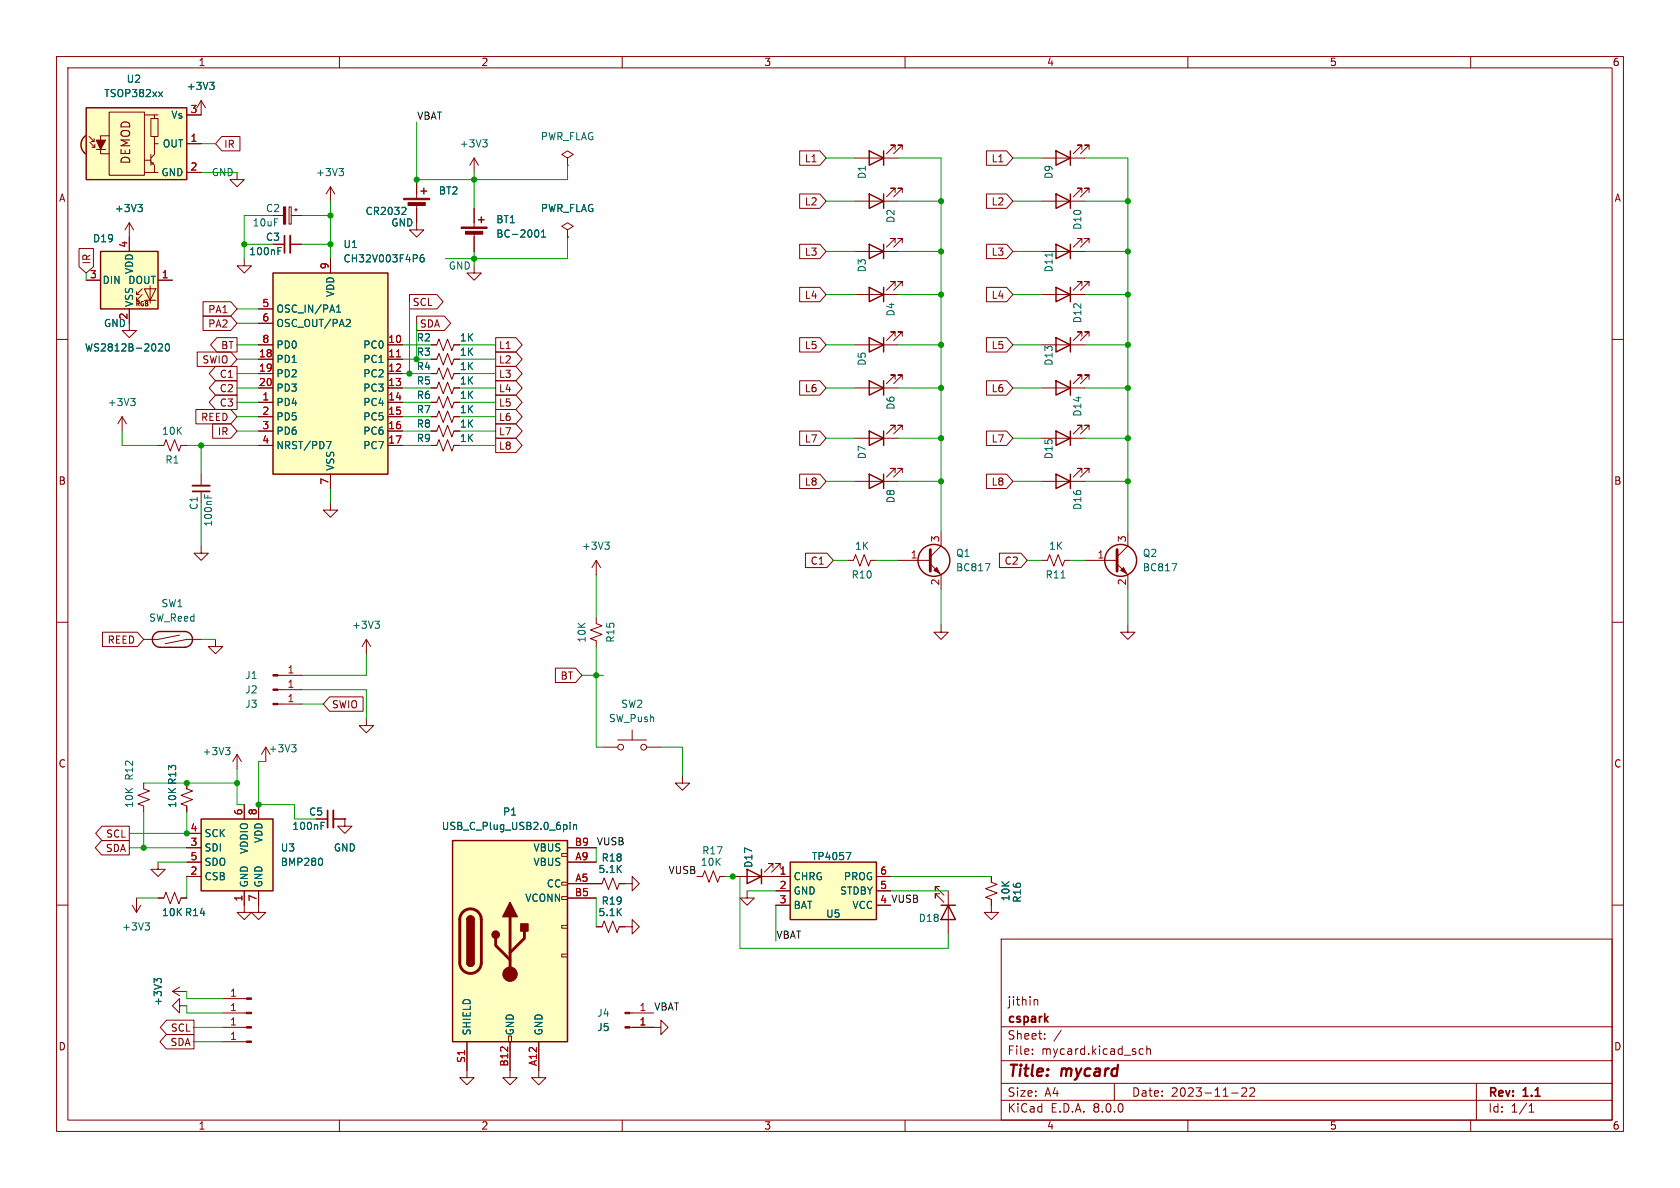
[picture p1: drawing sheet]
<svg xmlns="http://www.w3.org/2000/svg" width="297mm" height="210mm" viewBox="0 0 297 210" stroke-linecap="round" stroke-linejoin="round" font-family="sans-serif">
<g fill="none" stroke="#840000" stroke-width=".18">
<path d="M10 10h277v190h-277zM12 12h273v186h-273zM60 10v2M110 10v2M160 10v2M210 10v2M260 10v2M10 60h2M285 60h2M10 110h2M285 110h2M10 160h2"/>
<path d="M166.1 156.7h-.7v.8v-.8l1.5 1.5M166.1 158h-.7v.8v-.8l1.5 1.5M167.6 157.5v7.6M285 160h2M177 166h108v32h-108zM182.9 176.8h.5l.1 .9M60 198v2M110 198v2M160 198v2M177 194.5h108M177 191.5h108M177 187.5h108"/>
<path d="M177 181.5h108M182.5 186.3v.1M182.5 185.5v.1M184.7 183.6v.1M184.7 182.8v.1M187.6 182.1l-1.3 2M197 191.5v3M201.4 186.1l.3 .3 .4-.1M202.1 185.5l-.4-.1-.3 .3M202.7 185.5l.3-.1 .3 .1 .1 .9M202.7 184.9v1.5M210 198v2"/>
<path d="M217.7 193.2h1.2M219.5 192.4l.6-.1 .2 .1 .1 .3-.9 1.1h.9M221 192.4l.5-.1 .2 .1 .1 .3-.9 1.1h.9M260 198v2M261 191.5v6.5M270.3 196.6h.9M270.3 195.5l.4-.4v1.5"/>
</g>
<path d="M166.4 160h2.5M167.6 160l1.3 2.6h-2.5z" fill="none" stroke="#840000" stroke-width=".25"/>
<path d="M35.6 144.8h12.7v12.7h-12.7z" fill="#ffffc2"/>
<path d="M74.4 33.8h1M74.9 33.3v1M35.6 144.8h12.7v12.7h-12.7z" fill="none" stroke="#840000" stroke-width=".25"/>
<g fill="none" stroke="#840000" stroke-width=".18">
<path d="M35.6 17.8l-.8 1.3M35.6 17.8v2.5M35.6 17.8l.7 1.3M41.9 30.5v1.3h1.3l-1.3 1.2-1.3-1.2h1.3M73.7 36.1v4.5h1.2l-1.2 1.3-1.3-1.3h1.3M73.7 31.8v3.3M35.6 83.8v2.1M35.6 86.9v2M105.4 99.1v2.5M105.4 99.1l-.8 1.2M105.4 99.1l.8 1.2M149.9 99.1h1l.4-1.1 .7 2.1 .8-2.1 .7 2.1 .4-1h1"/>
<path d="M105.4 109.2v1l1 .4-2 .8 2 .7-2 .8 1 .4v1M41.9 133.4l-.8 1.2M41.9 133.4v2.5M41.9 133.4l.8 1.2M33 154.9h2.6M33 149.9h2.6M33 147.3h2.6M33 152.4h2.6M43.2 142.2v2.6M43.2 157.5v2.5M45.7 142.2v2.6M45.7 157.5v2.5"/>
<path d="M175.3 154.9v1.1l1 .3-2.1 .8 2.1 .8-2.1 .7 1.1 .4v2.3h1.2l-1.2 1.3-1.3-1.3h1.3"/>
</g>
<path d="M37.1 14.5h.8l-.5 .5M37.6 15l.3 .3v.3l-.3 .2M71.5 36.6l.3 .3-.1 .3-.7 .7h.8M36.1 87.4v.6M36.7 87.6v.4M106.9 95.8h.8l-.4 .5M107.5 96.3l.2 .3v.3l-.2 .2M39.9 132.2h.8l-.5 .4M40.4 132.6l.3 .3v.3l-.3 .2M56.8 151.8l.2 .4-.2 .7" fill="none" stroke="#006464" stroke-width=".18"/>
<g fill="#840000" stroke="#840000" stroke-width=".18">
<path d="M71.4 35.1h4.5v.2h-4.5z"/>
<path d="M72.1 35.8h3.1v.5h-3.1z"/>
</g>
<path d="M34 85.9h3.1" fill="none" stroke="#840000" stroke-width=".33"/>
<path d="M34 86.9h3.1" fill="none" stroke="#840000" stroke-width=".3"/>
<path d="M139.7 152.4h15.2v10.2h-15.2z" fill="#ffffc2"/>
<path d="M139.7 152.4h15.2v10.2h-15.2z" fill="none" stroke="#840000" stroke-width=".25"/>
<path d="M55.9 144.8h2M58.9 144.8h2.1M137.2 154.9h2.5M137.2 157.5h2.5M154.9 154.9h2.6M154.9 157.5h2.6M137.2 160h2.5" fill="none" stroke="#840000" stroke-width=".18"/>
<path d="M56.8 146h.4M56.8 145.4h.6M149.6 150.7h.8l-.5 1.3" fill="none" stroke="#006464" stroke-width=".18"/>
<path d="M58.9 143.3v3" fill="none" stroke="#840000" stroke-width=".33"/>
<path d="M57.9 143.3v3" fill="none" stroke="#840000" stroke-width=".3"/>
<path d="M48.3 48.3h20.3v35.5h-20.3z" fill="#ffffc2"/>
<path d="M48.3 48.3h20.3v35.5h-20.3z" fill="none" stroke="#840000" stroke-width=".25"/>
<g fill="none" stroke="#840000" stroke-width=".18">
<path d="M45.7 54.6h2.6M45.7 57.2h2.6M58.4 45.7v2.6M45.7 71.1h2.6M45.7 61h2.6M45.7 63.5h2.6M45.7 66h2.6M45.7 68.6h2.6M45.7 73.7h2.6M45.7 76.2h2.6M45.7 78.7h2.6M68.6 71.1h2.5"/>
<path d="M68.6 61h2.5M68.6 63.5h2.5M68.6 66h2.5M68.6 68.6h2.5M68.6 73.7h2.5M68.6 76.2h2.5M68.6 78.7h2.5M58.4 83.8v2.6M132.1 157.5v1.3h1.2l-1.2 1.2-1.3-1.2h1.3"/>
</g>
<path d="M70.1 63.1h.7" fill="none" stroke="#a90000" stroke-width=".18"/>
<path d="M59.5 55.2h.7M59.5 54.3l.4-.4v1.3M61.4 56.5h.4l.1 .3-.8 .9h.8M74.9 45l-.4 .1a.86 .86 0 0 0 0 1.2l.4-.1 .1-.4-.2-.3-.4 .1-.1 .2M57.7 78h.8l-.5 1.3" fill="none" stroke="#006464" stroke-width=".18"/>
<path d="M14.9 24.2l.2-.2 1.2 1.6-1.2 1.6a1.97 1.97 0 0 1-.2-3z" fill="#ffffc2" stroke="#ffffc2" stroke-width=".18"/>
<path d="M15.2 19.1h17.8v12.7h-17.8z" fill="#ffffc2"/>
<g fill="none" stroke="#840000" stroke-width=".25">
<path d="M15.2 19.1h17.8v12.7h-17.8zM15.1 24a1.97 1.97 0 0 0 0 3.2M84.6 38.9h1M85.1 38.4v1M153.7 50.8l2.5 1.3-2.5 1.2zM153.7 43.2l2.5 1.3-2.5 1.2zM153.7 59.7l2.5 1.3-2.5 1.2zM156.2 43.2v2.5M156.2 50.8v2.5M156.2 59.7v2.5M153.7 67.3l2.5 1.3-2.5 1.3zM156.2 67.3v2.6"/>
<circle cx="198.1" cy="99.1" r="2.82"/>
</g>
<g fill="none" stroke="#840000" stroke-width=".18">
<path d="M19.3 19.8h6.2v11.2h-6.2zM15.7 24.1l.9 .9M15.9 25.1l.9 .9M16.1 25h.5M16.3 26h.5M16.6 24.5v.5M16.8 25.5v.5M17 26.4h1.7M19.3 24h-1.5v3.2h1.5M22.9 39.4l-.8 1.2M22.9 39.4v2.5M22.9 39.4l.7 1.2"/>
<path d="M25.5 30.5h1.8M25.5 20.3h1.8M25.5 28.3h1.2M26.7 21h1.2v3.1h-1.2zM26.7 28.6l.6 .6v1.3h.6M26.7 27.3v1.9M27.1 28.7v.3h-.3M27.3 24.1v1.3M27.9 20.3h-.6v.7M27.9 25.4h-.6v1.9l-.6 .6M33 30.5h2.6M33 20.3h2.6"/>
<path d="M33 25.4h2.6M48.3 38.1h1.8M51.1 36.6h.4v3h-.4zM51.5 38.1h1.8M52.1 37.1h.5M52.3 36.8v.5M83.8 36.8v3.3M22.9 57.2v1.2h1.2l-1.2 1.3-1.3-1.3h1.3M43.2 45.7v1.3h1.2l-1.2 1.3-1.3-1.3h1.3M48.3 43.2h2M51.3 43.2h2M83.8 47v1.3h1.3l-1.3 1.2-1.3-1.2h1.3"/>
<path d="M83.8 41.1v3.4M100.3 40.6l1-.6-1-.6-1 .6 1 .6v1.3M100.3 41.9h.1M151.1 52.1h7.6M151.1 44.5h7.6M158.2 50.5v-.7h-.7h.7l-1.5 1.5M158.2 42.9v-.7h-.7h.7l-1.5 1.5M158.2 59.4v-.7h-.7h.7l-1.5 1.5M159.5 50.5v-.7h-.8h.8l-1.5 1.5M159.5 42.9v-.7h-.8h.8l-1.5 1.5M159.5 59.4v-.7h-.8h.8l-1.5 1.5M21.6 73.7l-.8 1.2"/>
<path d="M21.6 73.7v2.5M21.6 73.7l.8 1.2M27.9 78.7h1.1l.3-1 .8 2.1 .8-2.1 .7 2.1 .4-1.1h1M76.2 78.7h1l.4-1 .8 2.1 .7-2.1 .8 2.1 .4-1.1h1M76.2 76.2h1l.4-1 .8 2 .7-2 .8 2 .4-1h1M76.2 71.1h1l.4-1 .8 2 .7-2 .8 2 .4-1h1M76.2 73.7h1l.4-1.1 .8 2.1 .7-2.1 .8 2.1 .4-1h1M151.1 61h7.6M151.1 68.6h7.6M158.2 67.1v-.8h-.7h.7l-1.5 1.5M159.5 67.1v-.8h-.8h.8l-1.5 1.5M191.8 99.1h5.7"/>
<path d="M197.5 99.7l1.9 1.9v2.5M199.4 94v2.5l-1.9 1.9M49.1 119.4h4.2M25.4 138.4v1l1 .4-2 .8 2 .8-2 .7 1 .4v1M33 138.4v1l1 .4-2 .8 2 .8-2 .7 1 .4v1M46.2 133.4l.8-1.3v2.5M49.1 121.9h4.2M49.1 124.5h4.2M27.9 158.8h1.1l.3-1.1 .8 2.1 .8-2.1 .7 2.1 .4-1h1"/>
</g>
<g fill="#840000" stroke="#840000" stroke-width=".18">
<path d="M17 24.8h1.7l-.9 1.6z"/>
<path d="M198.1 100.8l.5-.5 .5 1z"/>
<path d="M81.5 40.1h4.6v.3h-4.6z"/>
<path d="M82.3 40.9h3v.5h-3z"/>
<path d="M48.3 121.8h.8v.2h-.8z"/>
<path d="M48.3 124.3h.8v.3h-.8z"/>
<path d="M50.1 36.6h.4v3h-.4z"/>
<path d="M48.3 119.3h.8v.2h-.8z"/>
</g>
<g fill="none" stroke="#006464" stroke-width=".18">
<path d="M28 16.2l.7 .9M28.7 16.2l-.7 .9M24.4 36.1h.8l-.5 .5M24.9 36.6l.3 .3v.3l-.3 .2M49.1 44.4h.5M49.1 43.8h.6M94.8 40.6a.68 .68 0 0 1 .5 .7 .68 .68 0 0 1-.5 .6M95.7 41.9h.7M95.7 41l.4-.4v1.3M23.1 70.4h.8l-.4 .5M23.6 70.9l.3 .3v.3l-.3 .2M207.2 99.6h.8l-.5 1.3"/>
<path d="M51.5 131.6h.8l-.4 .5M52.1 132.1l.2 .3v.3l-.2 .2"/>
</g>
<path d="M197.5 97.2v3.8" fill="none" stroke="#840000" stroke-width=".51"/>
<path d="M51.3 41.7v3" fill="none" stroke="#840000" stroke-width=".33"/>
<path d="M50.3 41.7v3" fill="none" stroke="#840000" stroke-width=".3"/>
<path d="M17.8 44.5h10.1v10.1h-10.1z" fill="#ffffc2"/>
<g fill="none" stroke="#840000" stroke-width=".18">
<path d="M58.4 33l-.7 1.3M58.4 33v2.6M58.4 33l.8 1.3M100.3 27.9l1-.6-1-.6-1 .6 1 .6v1.3M100.3 29.2h.1M151.1 27.9h7.6M151.1 35.6h7.6M158.2 26.4v-.7h-.7h.7l-1.5 1.5M158.2 34v-.7h-.7h.7l-1.5 1.5M159.5 26.4v-.7h-.8h.8l-1.5 1.5M159.5 34v-.7h-.8h.8l-1.5 1.5M184.1 27.9h7.7"/>
<path d="M184.1 35.6h7.7M191.3 34v-.7h-.8h.8l-1.6 1.5M191.3 26.4v-.7h-.8h.8l-1.6 1.5M192.5 34v-.7h-.7h.7l-1.5 1.5M192.5 26.4v-.7h-.7h.7l-1.5 1.5M15.2 49.5h2.6M22.9 41.9v2.6M22.9 54.6v2.6M24.1 53.1h.5M24.1 52.1h.5M25.1 52.1l-1 1v-.5M25.1 51.1l-1 1v-.5"/>
<path d="M25.5 51.1h2.1l-1.1 2zM25.5 53.1h2.1M26.5 50.5v3.1M27.9 49.5h2.6M184.1 52.1h7.7M184.1 44.5h7.7M191.3 42.9v-.7h-.8h.8l-1.6 1.5M191.3 59.4v-.7h-.8h.8l-1.6 1.5M191.3 50.5v-.7h-.8h.8l-1.6 1.5M192.5 42.9v-.7h-.7h.7l-1.5 1.5M192.5 59.4v-.7h-.7h.7l-1.5 1.5M192.5 50.5v-.7h-.7h.7l-1.5 1.5"/>
<path d="M76.2 61h1l.4-1.1 .8 2.1 .7-2.1 .8 2.1 .4-1h1M76.2 68.6h1l.4-1 .8 2 .7-2 .8 2 .4-1h1M76.2 66h1l.4-1 .8 2.1 .7-2.1 .8 2.1 .4-1.1h1M76.2 63.5h1l.4-1 .8 2 .7-2 .8 2 .4-1h1M151.1 77.5h7.6M158.2 75.9v-.7h-.7h.7l-1.5 1.5M159.5 75.9v-.7h-.8h.8l-1.5 1.5M184.1 61h7.7M35.6 96.5v1.3h1.2l-1.2 1.3-1.3-1.3h1.3M58.4 88.9v1.3h1.3l-1.3 1.2-1.3-1.2h1.3M151.1 85.1h7.6M158.2 83.6v-.8h-.7h.7l-1.5 1.5"/>
<path d="M159.5 83.6v-.8h-.8h.8l-1.5 1.5M184.1 99.1h1.1l.3-1.1 .8 2.1 .8-2.1 .7 2.1 .4-1h1M184.1 85.1h7.7M191.3 83.6v-.8h-.8h.8l-1.6 1.5M192.5 83.6v-.8h-.7h.7l-1.5 1.5M31.7 112.3l-3.8 .7h-2.5M35.6 113h-2.6l-3.8 .8M38.1 113v1.3h1.3l-1.3 1.3-1.3-1.3h1.3M64.8 113l-.8 1.3M64.8 113v2.6M64.8 113l.7 1.3M199.4 110.5v1.3h1.3l-1.3 1.2-1.3-1.2h1.3"/>
<path d="M106.7 132.1h2.5M109.2 130.8h5.1M111.8 129v1.8M114.3 132.1h2.5M120.6 137.2v1.2h1.3l-1.3 1.3-1.2-1.3h1.2M27.9 152.4v1.3h1.3l-1.3 1.2-1.2-1.2h1.2M61 144.8v1.3h1.2l-1.2 1.2-1.3-1.2h1.3M61 144.8h.1M105.4 156.2h1l.4-1 .8 2 .7-2 .8 2 .4-1h2.3v-1.3l1.2 1.3-1.2 1.3v-1.3M123.2 154.9h1l.4-1 .7 2.1 .8-2.1 .8 2.1 .4-1.1h1M129.5 154.9h7.7M136.7 153.4v-.7h-.8h.8l-1.6 1.5"/>
<path d="M137.9 153.4v-.7h-.7h.7l-1.5 1.5M30.5 175.3l1.2 .7M30.5 175.3h2.5M31.7 177.8v-1.3l-1.2 1.3 1.2 1.3v-1.3h1.3M31.7 174.5l-1.2 .8M39.4 179.1h4.2M39.4 176.5h4.2M105.4 163.8h1l.4-1 .8 2 .7-2 .8 2 .4-1h2.3v-1.2l1.2 1.2-1.2 1.3v-1.3M111.4 179.1h4.2M39.4 181.6h4.2M39.4 184.2h4.2M82.5 189.2v1.3h1.3l-1.3 1.3-1.2-1.3h1.2"/>
<path d="M90.2 189.2v1.3h1.2l-1.2 1.3-1.3-1.3h1.3M95.2 189.2v1.3h1.3l-1.3 1.3-1.2-1.3h1.2M111.4 181.6h5.4v-1.3l1.3 1.3-1.3 1.3v-1.3"/>
<circle cx="109.7" cy="132.1" r=".51"/>
<circle cx="113.8" cy="132.1" r=".51"/>
</g>
<g fill="none" stroke="#840000" stroke-width=".25">
<path d="M153.7 26.7l2.5 1.2-2.5 1.3zM153.7 34.3l2.5 1.3-2.5 1.2zM156.2 26.7v2.5M156.2 34.3v2.5M186.7 34.3l2.5 1.3-2.5 1.2zM186.7 26.7l2.5 1.2-2.5 1.3zM189.2 26.7v2.5M189.2 34.3v2.5M17.8 44.5h10.1v10.1h-10.1zM186.7 43.2l2.5 1.3-2.5 1.2zM186.7 59.7l2.5 1.3-2.5 1.2zM186.7 50.8l2.5 1.3-2.5 1.2z"/>
<path d="M189.2 43.2v2.5M189.2 50.8v2.5M189.2 59.7v2.5M153.7 76.2l2.5 1.3-2.5 1.2zM156.2 76.2v2.5M153.7 83.8l2.5 1.3-2.5 1.3zM156.2 83.8v2.6M186.7 83.8l2.5 1.3-2.5 1.3zM189.2 83.8v2.6M32.6 114.4a1.4 1.4 0 0 0 1.4-1.4 1.4 1.4 0 0 0-1.4-1.4h-4.3a1.4 1.4 0 0 0-1.4 1.4 1.4 1.4 0 0 0 1.4 1.4h4.5M132.1 153.7l2.5 1.2-2.5 1.3zM134.6 153.7v2.5"/>
</g>
<path d="M59.9 29.8h.8l-.4 .5M60.5 30.3l.2 .2v.3l-.2 .3M186 44.7v.7M28 60.9l.5-.1 .2 .3-.7 .9h.7M29.4 60.8h.1a.68 .68 0 0 1 .5 .6 .68 .68 0 0 1-.5 .6 .84 .84 0 0 1-.1-1.2zM66.3 109.8h.8l-.5 .5M66.8 110.3l.3 .2v.3l-.3 .3M187.6 102.2h.7M27.7 173.4l-.5-.4v.7M27.7 173.2l.3-.2h.3l.2 .2" fill="none" stroke="#006464" stroke-width=".18"/>
<g fill="#840000" stroke="#840000" stroke-width=".18">
<path d="M110.5 178.9h.9v.3h-.9z"/>
<path d="M43.6 176.4h.8v.3h-.8z"/>
<path d="M43.6 181.5h.8v.2h-.8z"/>
<path d="M43.6 178.9h.8v.3h-.8z"/>
<path d="M43.6 184h.8v.3h-.8z"/>
<path d="M110.5 181.5h.9v.2h-.9z"/>
</g>
<path d="M80 148.6h20.3v35.6h-20.3z" fill="#ffffc2"/>
<g fill="none" stroke="#840000" stroke-width=".18">
<path d="M33 25.4h2.6M33 30.5h2.6M33 20.3h2.6M39.2 24.1h3.2v2.6h-3.2l-1.1-1.3zM73.7 31.8v2.5M73.7 36.8v2.6M83.8 27.9l-.7 1.3M83.8 27.9v2.6M83.8 36.8v2.6M83.8 27.9l.8 1.3M141.4 26.7h3.5l1.1 1.2-1.1 1.3h-3.5zM141.4 34.3h3.5l1.1 1.3-1.1 1.2h-3.5z"/>
<path d="M174.4 34.3h3.6l1.1 1.3-1.1 1.2h-3.6zM174.4 26.7h3.6l1.1 1.2-1.1 1.3h-3.6zM14 43.9h2.5v3.2l-1.3 1.2-1.2-1.2zM15.2 49.5h2.6M22.9 41.9v2.6M22.9 54.6v2.6M27.9 49.5h2.6M35.9 55.9h4.9l1.1 1.3-1.1 1.2h-4.9zM35.9 53.3h4.9l1.1 1.3-1.1 1.3h-4.9zM38.3 59.7h3.6v2.5h-3.6l-1.1-1.2zM45.7 54.6h2.6M45.7 57.2h2.6"/>
<path d="M48.3 43.2h2M51.3 43.2h2M58.4 45.7v2.6M72.4 52.1h4.8l1.1 1.2-1.1 1.3h-4.8zM73.7 55.9h4.9l1.1 1.3-1.1 1.2h-4.9zM83.8 41.9v2.6M87.6 59.7h3.6l1.1 1.3-1.1 1.2h-3.6zM100.3 41.9h.1M141.4 43.2h3.5l1.1 1.3-1.1 1.2h-3.5zM141.4 59.7h3.5l1.1 1.3-1.1 1.2h-3.5zM141.4 50.8h3.5l1.1 1.3-1.1 1.2h-3.5zM174.4 50.8h3.6l1.1 1.3-1.1 1.2h-3.6z"/>
<path d="M174.4 43.2h3.6l1.1 1.3-1.1 1.2h-3.6zM174.4 59.7h3.6l1.1 1.3-1.1 1.2h-3.6zM34.6 72.4h6.2l1.1 1.3-1.1 1.2h-6.2zM34.9 62.2h5.9l1.1 1.3-1.1 1.3h-5.9zM37.6 74.9h3.2l1.1 1.3-1.1 1.3h-3.2zM38.1 69.8h3.8v2.6h-3.8l-1.1-1.3zM38.1 64.8h3.8v2.5h-3.8l-1.1-1.3zM38.1 67.3h3.8v2.6h-3.8l-1.1-1.3zM45.7 68.6h2.6M45.7 73.7h2.6M45.7 71.1h2.6M45.7 76.2h2.6"/>
<path d="M45.7 78.7h2.6M45.7 63.5h2.6M45.7 66h2.6M45.7 61h2.6M68.6 68.6h2.5M68.6 73.7h2.5M68.6 71.1h2.5M68.6 76.2h2.5M68.6 78.7h2.5M68.6 63.5h2.5M68.6 66h2.5M68.6 61h2.5"/>
<path d="M76.2 68.6h1M76.2 73.7h1M76.2 71.1h1M76.2 76.2h1M76.2 78.7h1M76.2 63.5h1M76.2 66h1M76.2 61h1M80.3 68.6h1M80.3 73.7h1M80.3 71.1h1M80.3 76.2h1"/>
<path d="M80.3 78.7h1M80.3 63.5h1M80.3 66h1M80.3 61h1M87.6 72.4h3.6l1.1 1.3-1.1 1.2h-3.6zM87.6 74.9h3.6l1.1 1.3-1.1 1.3h-3.6zM87.6 69.8h3.6l1.1 1.3-1.1 1.3h-3.6zM87.6 77.5h3.6l1.1 1.2-1.1 1.3h-3.6zM87.6 64.8h3.6l1.1 1.2-1.1 1.3h-3.6zM87.6 67.3h3.6l1.1 1.3-1.1 1.3h-3.6zM87.6 62.2h3.6l1.1 1.3-1.1 1.3h-3.6zM141.4 67.3h3.5l1.1 1.3-1.1 1.3h-3.5z"/>
<path d="M141.4 76.2h3.5l1.1 1.3-1.1 1.2h-3.5zM174.4 76.2h3.6l1.1 1.3-1.1 1.2h-3.6zM174.4 67.3h3.6l1.1 1.3-1.1 1.3h-3.6zM184.1 77.5h7.7M184.1 68.6h7.7M191.3 75.9v-.7h-.8h.8l-1.6 1.5M191.3 67.1v-.8h-.8h.8l-1.6 1.5M192.5 75.9v-.7h-.7h.7l-1.5 1.5M192.5 67.1v-.8h-.7h.7l-1.5 1.5M58.4 83.8v2.6M141.4 83.8h3.5l1.1 1.3-1.1 1.3h-3.5zM142.4 97.8h3.8l1.1 1.3-1.1 1.2h-3.8z"/>
<path d="M158.7 99.1h5.8M164.5 99.7l1.9 1.9v2.5M166.4 94v2.5l-1.9 1.9M174.4 83.8h3.6l1.1 1.3-1.1 1.3h-3.6zM176.7 97.8h3.8l1.1 1.3-1.1 1.2h-3.8zM18.1 111.8h6.2l1.1 1.2-1.1 1.3h-6.2zM98.2 118.1h3.6l1.1 1.3-1.1 1.3h-3.6zM166.4 110.5v1.3h1.2l-1.2 1.2-1.3-1.2h1.3M33 138.4v1M58.3 123.2h5.9v2.5h-5.9l-1.2-1.2zM64.8 127v1.3h1.2l-1.2 1.2-1.3-1.2h1.3M18 148.6h4.9v2.5h-4.9l-1.2-1.2z"/>
<path d="M18 146h4.9v2.6h-4.9l-1.1-1.3zM24.1 158.8v2.5M27.9 158.8h1.1M32 158.8h1M33 152.4h2.6M33 149.9h2.6M33 154.9h2.6M33 147.3h2.6M33 142.5v1M43.2 157.5v3.8h1.2l-1.2 1.3-1.3-1.3h1.3M43.2 142.2v2.6M45.7 157.5v3.8h1.3l-1.3 1.3-1.3-1.3h1.3"/>
<path d="M45.7 142.2v2.6M55.9 144.8h2M58.9 144.8h2.1M61 144.8h.1M99.3 158.5h1v.5h-1zM99.3 156h1v.5h-1zM99.3 150.9h1v.5h-1zM100.3 156.2h6.1M100.3 152.4h5.1M100.3 158.8h5.1M100.3 149.9h5.1M109.5 156.2h1"/>
<path d="M129.5 154.9h2.6M134.6 154.9h5.1M137.2 157.5h2.5M154.9 154.9h2.6M154.9 157.5h2.6M175.3 154.9v1.1M175.3 159v1M23.4 160l.7 1.3M24.9 160l-.8 1.3M99.3 168.7h1v.5h-1zM99.3 163.6h1v.5h-1zM105.4 163.8h1"/>
<path d="M109.5 163.8h1M137.2 160h2.5M29.4 182.9h4.9v2.5h-4.9l-1.1-1.2zM29.4 180.3h4.9v2.6h-4.9l-1.1-1.3zM82.5 184.2v5M89.9 183.1h.5v1.1h-.5zM90.2 184.2v5M95.2 184.2v5M111.8 181.6h3.8"/>
</g>
<g fill="none" stroke="#840000" stroke-width=".25">
<path d="M186.7 76.2l2.5 1.3-2.5 1.2zM186.7 67.3l2.5 1.3-2.5 1.3zM189.2 67.3v2.6M189.2 76.2v2.5M80 148.6h20.3v35.6h-20.3zM82.5 170.2a.64 .64 0 0 0 .7 .6 .64 .64 0 0 0 .6-.6M82.5 162.6a.64 .64 0 0 1 .7-.7 .64 .64 0 0 1 .6 .7"/>
<circle cx="165.1" cy="99.1" r="2.82"/>
</g>
<path d="M164.5 97.2v3.8M81.8 161.2a1.91 1.91 0 0 1 2.1-.4 1.91 1.91 0 0 1 1.2 1.8v7.6a1.91 1.91 0 0 1-1.9 1.9 1.91 1.91 0 0 1-1.9-1.9v-7.8l.2-.6zM87.6 165.9v1.2l2.6 2.6M90.2 162.1v10.1M92.7 164.6v1.3l-2.5 2.5" fill="none" stroke="#840000" stroke-width=".51"/>
<g fill="#840000" stroke="#840000" stroke-width=".25">
<path d="M82.5 170.2h1.3a.64 .64 0 0 1-.6 .6 .64 .64 0 0 1-.7-.6z"/>
<path d="M82.5 162.6h1.3v7.6h-1.3z"/>
<path d="M82.7 162.1a.64 .64 0 0 1 .7-.1 .64 .64 0 0 1 .4 .6h-1.3z"/>
<path d="M90.2 159.5l1.2 2.6h-2.5z"/>
<path d="M92.1 163.3h1.2v1.3h-1.2z"/>
<circle cx="87.6" cy="165.2" r=".63"/>
</g>
<g fill="#840000" stroke="#840000" stroke-width=".18">
<path d="M165.1 100.8l.5-.5 .5 1z"/>
<circle cx="90.2" cy="172.2" r="1.27"/>
</g>
<g fill="none" stroke="#006464" stroke-width=".18">
<path d="M28 16.2l.7 .9M28.7 16.2l-.7 .9M37.1 14.5h.8l-.5 .5M37.6 15l.3 .3v.3l-.3 .2M24.4 36.1h.8l-.5 .5M24.9 36.6l.3 .3v.3l-.3 .2M71.5 36.6l.3 .3-.1 .3-.7 .7h.8M85.3 24.7h.8l-.4 .5M85.9 25.2l.2 .2v.3l-.2 .3M49.1 44.4h.5M49.1 43.8h.6M59.5 55.2h.7"/>
<path d="M59.5 54.3l.4-.4v1.3M61.4 56.5h.4l.1 .3-.8 .9h.8M74.9 45l-.4 .1a.86 .86 0 0 0 0 1.2l.4-.1 .1-.4-.2-.3-.4 .1-.1 .2M94.8 40.6a.68 .68 0 0 1 .5 .7 .68 .68 0 0 1-.5 .6M95.7 41.9h.7M95.7 41l.4-.4v1.3M28 60.9l.5-.1 .2 .3-.7 .9h.7M29.4 60.8h.1a.68 .68 0 0 1 .5 .6 .68 .68 0 0 1-.5 .6 .84 .84 0 0 1-.1-1.2zM57.7 78h.8l-.5 1.3M174.2 99.6h.8l-.5 1.3M56.8 146h.4M56.8 145.4h.6"/>
<path d="M56.8 151.8l.2 .4-.2 .7M100.8 145.4v.1M100.8 145.8v.8M101.4 145.8v.8M101.4 145.9l.2-.1h.3v.8M149.6 150.7h.8l-.5 1.3M25.6 163.1h.8l-.4 .5M26.2 163.6l.2 .3v.3l-.2 .2M27.7 173.4l-.5-.4v.7M27.7 173.2l.3-.2h.3l.2 .2"/>
</g>
<g fill="none" stroke="#009600" stroke-width=".18">
<path d="M35.6 30.5h6.3M35.6 25.4h2.5M48.3 38.1h-5.1v7.6M53.3 38.1h5.1M58.4 35.6v10.1M73.7 21.6v10.2h26.6v-2.6M83.8 30.5v6.3M146 35.6h5.1M146 27.9h5.1M158.7 27.9h7.7v66.1M158.7 35.6h7.7M179.1 35.6h5"/>
<path d="M179.1 27.9h5M191.8 27.9h7.6v66.1M191.8 35.6h7.6M15.2 48.3v1.2M41.9 57.2h3.8M41.9 54.6h3.8M43.2 43.2h5.1M53.3 43.2h5.1M72.4 53.3v12.7M73.7 57.2v6.3h-2.6M83.8 44.5v2.5M100.3 41.9v3.8h-21.6"/>
<path d="M146 52.1h5.1M146 44.5h5.1M158.7 52.1h7.7M158.7 44.5h7.7M179.1 52.1h5M179.1 44.5h5M191.8 52.1h7.6M191.8 44.5h7.6M21.6 76.2v2.5h6.3M33 78.7h12.7M35.6 78.7v5.1M41.9 73.7h3.8"/>
<path d="M41.9 61h3.8M41.9 66h3.8M41.9 63.5h3.8M41.9 68.6h3.8M41.9 71.1h3.8M41.9 76.2h3.8M71.1 73.7h5.1M71.1 78.7h5.1M71.1 61h5.1M71.1 66h5.1M71.1 68.6h5.1M71.1 71.1h5.1"/>
<path d="M71.1 76.2h5.1M81.3 73.7h6.3M81.3 78.7h6.3M81.3 61h6.3M81.3 66h6.3M81.3 63.5h6.3M81.3 68.6h6.3M81.3 71.1h6.3M81.3 76.2h6.3M146 61h5.1M146 68.6h5.1M146 77.5h5.1"/>
<path d="M158.7 61h7.7M158.7 68.6h7.7M158.7 77.5h7.7M179.1 61h5M179.1 68.6h5M179.1 77.5h5M191.8 61h7.6M191.8 68.6h7.6M191.8 77.5h7.6M35.6 88.9v7.6M58.4 86.4v2.5M146 85.1h5.1"/>
<path d="M147.3 99.1h2.6M154.9 99.1h3.8M158.7 85.1h7.7M179.1 85.1h5M181.6 99.1h2.5M189.2 99.1h2.6M191.8 85.1h7.6M35.6 113h2.5M64.8 115.6v3.8h-11.5M102.9 119.4h3.8M105.4 101.6v7.6M105.4 114.3v17.8h1.3"/>
<path d="M166.4 104.1v6.4M199.4 104.1v6.4M25.4 138.4h16.5M41.9 135.9v6.3h1.3M47 134.6h-1.3v7.6h6.4v2.6h3.8M53.3 121.9h11.5v5.1M53.3 124.5h3.8M116.8 132.1h3.8v5.1M22.9 149.9h10.1M24.1 158.8h3.8M25.4 143.5v6.4M27.9 152.4h5.1"/>
<path d="M33 143.5v3.8h-10.1M33 154.9v3.9M105.4 149.9v2.5M105.4 158.8v5M128.3 154.9h2.5v12.7h36.8v-2.5M132.1 157.5h5.1M157.5 157.5h10.1M157.5 154.9h17.8M33 175.3v1.2h6.4M33 177.8v1.3h6.4M137.2 160v6.4M34.3 184.2h5.1"/>
<path d="M34.3 181.6h5.1"/>
</g>
<path d="M70.1 63.1h.7" fill="none" stroke="#a90000" stroke-width=".18"/>
<g fill="#009600" stroke="#009600" stroke-width=".18">
<circle cx="199.4" cy="44.5" r=".46"/>
<circle cx="199.4" cy="52.1" r=".46"/>
<circle cx="199.4" cy="61" r=".46"/>
<circle cx="199.4" cy="35.6" r=".46"/>
<circle cx="166.4" cy="68.6" r=".46"/>
<circle cx="166.4" cy="85.1" r=".46"/>
<circle cx="166.4" cy="77.5" r=".46"/>
<circle cx="199.4" cy="68.6" r=".46"/>
<circle cx="199.4" cy="77.5" r=".46"/>
<circle cx="199.4" cy="85.1" r=".46"/>
<circle cx="72.4" cy="66" r=".46"/>
<circle cx="73.7" cy="63.5" r=".46"/>
<circle cx="83.8" cy="45.7" r=".46"/>
<circle cx="166.4" cy="35.6" r=".46"/>
<circle cx="166.4" cy="44.5" r=".46"/>
<circle cx="166.4" cy="61" r=".46"/>
<circle cx="166.4" cy="52.1" r=".46"/>
<circle cx="45.7" cy="142.2" r=".46"/>
<circle cx="41.9" cy="138.4" r=".46"/>
<circle cx="33" cy="138.4" r=".46"/>
<circle cx="33" cy="147.3" r=".46"/>
<circle cx="129.5" cy="154.9" r=".46"/>
<circle cx="105.4" cy="119.4" r=".46"/>
<circle cx="58.4" cy="38.1" r=".46"/>
<circle cx="58.4" cy="43.2" r=".46"/>
<circle cx="73.7" cy="31.8" r=".46"/>
<circle cx="83.8" cy="31.8" r=".46"/>
<circle cx="43.2" cy="43.2" r=".46"/>
<circle cx="35.6" cy="78.7" r=".46"/>
<circle cx="25.4" cy="149.9" r=".46"/>
</g>
<g font-size="2.8" fill="#840000">
<text x="178" y="190.9">Title:</text>
<text x="187.7" y="190.9">mycard</text>
</g>
<g font-size="2.1" fill="#840000">
<text x="23.3" y="29.2" transform="rotate(-90 23.3 29.2)">DEMOD</text>
<text x="178" y="178">jithin</text>
<text x="178" y="184">Sheet:</text>
<text x="178" y="181.2">cspark</text>
<text x="178" y="186.7">File:</text>
<text x="184.1" y="186.7">mycard.kicad_sch</text>
<text x="178" y="196.9">KiCad</text>
<text x="178" y="194.1">Size:</text>
<text x="184.7" y="194.1">A4</text>
<text x="185.7" y="196.9">E.D.A.</text>
<text x="193.3" y="196.9">8.0.0</text>
<text x="200" y="194.1">Date:</text>
<text x="207" y="194.1">2023-11-22</text>
<text x="263" y="194.3">Rev:</text>
<text x="263" y="196.9">Id:</text>
<text x="267.1" y="196.9">1/1</text>
<text x="269.4" y="194.3">1.1</text>
</g>
<g font-size="1.8" fill="#840000">
<text x="35" y="11.9">1</text>
<text x="85" y="11.9">2</text>
<text x="135" y="11.9">3</text>
<text x="185" y="11.9">4</text>
<text x="235" y="11.9">5</text>
<text x="285" y="11.9">6</text>
<text x="39.5" y="26.4">IR</text>
<text x="142.2" y="28.9">L1</text>
<text x="175.2" y="28.9">L1</text>
<text x="10.3" y="35.9">A</text>
<text x="285.3" y="35.9">A</text>
<text x="142.2" y="36.5">L2</text>
<text x="175.2" y="36.5">L2</text>
<text x="16.2" y="46.8" transform="rotate(-90 16.2 46.8)">IR</text>
<text x="142.2" y="45.4">L3</text>
<text x="175.2" y="45.4">L3</text>
<text x="142.2" y="53">L4</text>
<text x="175.2" y="53">L4</text>
<text x="36.7" y="58.1">PA2</text>
<text x="36.7" y="55.6">PA1</text>
<text x="72.9" y="54.3">SCL</text>
<text x="74.1" y="58.1">SDA</text>
<text x="35.7" y="64.5">SWIO</text>
<text x="39" y="61.9">BT</text>
<text x="88.1" y="61.9">L1</text>
<text x="88.1" y="64.5">L2</text>
<text x="142.2" y="61.9">L5</text>
<text x="175.2" y="61.9">L5</text>
<text x="38.8" y="67">C1</text>
<text x="38.8" y="69.5">C2</text>
<text x="88.1" y="67">L3</text>
<text x="88.1" y="69.5">L4</text>
<text x="142.2" y="69.5">L6</text>
<text x="175.2" y="69.5">L6</text>
<text x="35.4" y="74.6">REED</text>
<text x="38.4" y="77.2">IR</text>
<text x="38.8" y="72.1">C3</text>
<text x="88.1" y="74.6">L6</text>
<text x="88.1" y="77.2">L7</text>
<text x="88.1" y="72.1">L5</text>
<text x="88.1" y="79.7">L8</text>
<text x="142.2" y="78.4">L7</text>
<text x="175.2" y="78.4">L7</text>
<text x="10.3" y="85.9">B</text>
<text x="142.2" y="86">L8</text>
<text x="175.2" y="86">L8</text>
<text x="285.3" y="85.9">B</text>
<text x="143.2" y="100">C1</text>
<text x="177.5" y="100">C2</text>
<text x="18.9" y="114">REED</text>
<text x="58.6" y="125.4">SWIO</text>
<text x="99" y="120.3">BT</text>
<text x="10.3" y="135.9">C</text>
<text x="285.3" y="135.9">C</text>
<text x="18.7" y="148.3">SCL</text>
<text x="18.6" y="150.8">SDA</text>
<text x="155.5" y="159.8">4 VUSB</text>
<text x="10.3" y="185.9">D</text>
<text x="30" y="185.1">SDA</text>
<text x="30.1" y="182.6">SCL</text>
<text x="285.3" y="185.9">D</text>
<text x="35" y="199.9">1</text>
<text x="85" y="199.9">2</text>
<text x="135" y="199.9">3</text>
<text x="185" y="199.9">4</text>
<text x="235" y="199.9">5</text>
<text x="285" y="199.9">6</text>
</g>
<g font-size="1.8" fill="#006464">
<text x="18.3" y="17.4">TSOP382xx</text>
<text x="22.3" y="14.8">U2</text>
<text x="32.9" y="16.1">+3V3</text>
<text x="30.2" y="21.2">Vs</text>
<text x="28.7" y="26.3">OUT</text>
<text x="81.2" y="26.3">+3V3</text>
<text x="95.5" y="25">PWR_FLAG</text>
<text x="28.4" y="31.3">GND</text>
<text x="37.3" y="31.3">GND</text>
<text x="55.8" y="31.3">+3V3</text>
<text x="77.5" y="34.6">BT2</text>
<text x="153.3" y="31.7" transform="rotate(-90 153.3 31.7)">D1</text>
<text x="186.3" y="31.7" transform="rotate(-90 186.3 31.7)">D9</text>
<text x="20.2" y="37.7">+3V3</text>
<text x="44.6" y="40.2">10uF</text>
<text x="46.9" y="37.7">C2</text>
<text x="64.5" y="38.2">CR2032</text>
<text x="69.1" y="40.2">GND</text>
<text x="87.6" y="39.7">BT1</text>
<text x="95.5" y="37.7">PWR_FLAG</text>
<text x="158.3" y="39.5" transform="rotate(-90 158.3 39.5)">D2</text>
<text x="191.4" y="40.7" transform="rotate(-90 191.4 40.7)">D10</text>
<text x="16.3" y="43">D19</text>
<text x="44" y="45.3">100nF</text>
<text x="46.9" y="42.8">C3</text>
<text x="60.6" y="44">U1</text>
<text x="60.6" y="46.6">CH32V003F4P6</text>
<text x="79.2" y="47.9">GND</text>
<text x="87.6" y="42.2">BC-2001</text>
<text x="18" y="50.4">DIN</text>
<text x="22.6" y="50.4">DOUT</text>
<text x="23.7" y="48.5" transform="rotate(-90 23.7 48.5)">VDD</text>
<text x="59.3" y="52.6" transform="rotate(-90 59.3 52.6)">VDD</text>
<text x="153.3" y="48.3" transform="rotate(-90 153.3 48.3)">D3</text>
<text x="186.3" y="48.3" transform="rotate(-90 186.3 48.3)">D11</text>
<text x="18.3" y="58">GND</text>
<text x="22.6" y="56.6" transform="rotate(-90 22.6 56.6)">2</text>
<text x="23.7" y="54.4" transform="rotate(-90 23.7 54.4)">VSS</text>
<text x="48.8" y="55.5">OSC_IN/PA1</text>
<text x="48.8" y="58">OSC_OUT/PA2</text>
<text x="158.3" y="56" transform="rotate(-90 158.3 56)">D4</text>
<text x="191.4" y="57.2" transform="rotate(-90 191.4 57.2)">D12</text>
<text x="14.9" y="62.3">WS2812B-2020</text>
<text x="48.8" y="64.4">PD1</text>
<text x="48.8" y="61.8">PD0</text>
<text x="64.1" y="61.8">PC0</text>
<text x="64.1" y="64.4">PC1</text>
<text x="73.6" y="60.6">R2</text>
<text x="73.6" y="65.6">R4</text>
<text x="73.6" y="63.1">R3</text>
<text x="81.2" y="60.6">1K</text>
<text x="81.2" y="65.6">1K</text>
<text x="81.2" y="63.1">1K</text>
<text x="153.3" y="64.8" transform="rotate(-90 153.3 64.8)">D5</text>
<text x="186.3" y="64.8" transform="rotate(-90 186.3 64.8)">D13</text>
<text x="18.9" y="72">+3V3</text>
<text x="48.8" y="72">PD4</text>
<text x="48.8" y="66.9">PD2</text>
<text x="48.8" y="69.4">PD3</text>
<text x="64.1" y="66.9">PC2</text>
<text x="64.1" y="69.4">PC3</text>
<text x="64.1" y="72">PC4</text>
<text x="73.6" y="70.7">R6</text>
<text x="73.6" y="68.2">R5</text>
<text x="81.2" y="70.7">1K</text>
<text x="81.2" y="68.2">1K</text>
<text x="28.5" y="77.1">10K</text>
<text x="48.8" y="74.5">PD5</text>
<text x="48.8" y="77.1">PD6</text>
<text x="64.1" y="74.5">PC5</text>
<text x="64.1" y="77.1">PC6</text>
<text x="73.6" y="75.8">R8</text>
<text x="73.6" y="73.3">R7</text>
<text x="81.2" y="75.8">1K</text>
<text x="81.2" y="73.3">1K</text>
<text x="158.3" y="72.5" transform="rotate(-90 158.3 72.5)">D6</text>
<text x="191.4" y="73.8" transform="rotate(-90 191.4 73.8)">D14</text>
<text x="29.1" y="82.1">R1</text>
<text x="48.8" y="79.6">NRST/PD7</text>
<text x="59.3" y="83.3" transform="rotate(-90 59.3 83.3)">VSS</text>
<text x="64.1" y="79.6">PC7</text>
<text x="73.6" y="78.3">R9</text>
<text x="81.2" y="78.3">1K</text>
<text x="153.3" y="81.3" transform="rotate(-90 153.3 81.3)">D7</text>
<text x="186.3" y="81.3" transform="rotate(-90 186.3 81.3)">D15</text>
<text x="158.3" y="89.1" transform="rotate(-90 158.3 89.1)">D8</text>
<text x="35.2" y="90.2" transform="rotate(-90 35.2 90.2)">C1</text>
<text x="37.7" y="93.2" transform="rotate(-90 37.7 93.2)">100nF</text>
<text x="191.4" y="90.3" transform="rotate(-90 191.4 90.3)">D16</text>
<text x="102.8" y="97.4">+3V3</text>
<text x="151.1" y="97.4">1K</text>
<text x="168.9" y="101.2">BC817</text>
<text x="168.9" y="98.7">Q1</text>
<text x="185.3" y="97.4">1K</text>
<text x="201.9" y="101.2">BC817</text>
<text x="201.9" y="98.7">Q2</text>
<text x="28.4" y="107.5">SW1</text>
<text x="150.5" y="102.5">R10</text>
<text x="184.7" y="102.5">R11</text>
<text x="26.3" y="110.1">SW_Reed</text>
<text x="62.1" y="111.4">+3V3</text>
<text x="103.7" y="113.7" transform="rotate(-90 103.7 113.7)">10K</text>
<text x="108.8" y="113.7" transform="rotate(-90 108.8 113.7)">R15</text>
<text x="43.3" y="122.8">J2</text>
<text x="43.3" y="125.3">J3</text>
<text x="43.3" y="120.2">J1</text>
<text x="109.7" y="125.3">SW2</text>
<text x="107.5" y="127.9">SW_Push</text>
<text x="35.7" y="133.7">+3V3</text>
<text x="47.4" y="133.2">+3V3</text>
<text x="23.7" y="142.9" transform="rotate(-90 23.7 142.9)">10K</text>
<text x="23.7" y="138.1" transform="rotate(-90 23.7 138.1)">R12</text>
<text x="31.3" y="142.9" transform="rotate(-90 31.3 142.9)">10K R13</text>
<text x="36.1" y="148.2">SCK</text>
<text x="46.6" y="149.1" transform="rotate(-90 46.6 149.1)">VDD</text>
<text x="51.6" y="146.9">100nF</text>
<text x="54.5" y="144.4">C5</text>
<text x="78" y="146.9">USB_C_Plug_USB2.0_6pin</text>
<text x="88.8" y="144.4">P1</text>
<text x="36.1" y="155.8">CSB</text>
<text x="36.1" y="150.7">SDI</text>
<text x="36.1" y="153.3">SDO</text>
<text x="44" y="151.1" transform="rotate(-90 44 151.1)">VDDIO</text>
<text x="49.5" y="153.3">BMP280</text>
<text x="49.5" y="150.7">U3</text>
<text x="58.9" y="150.7">GND</text>
<text x="94.2" y="153.3">VBUS</text>
<text x="94.2" y="150.7">VBUS</text>
<text x="105.7" y="154.5">5.1K</text>
<text x="106.3" y="152.5">R18</text>
<text x="123.8" y="153.3">10K</text>
<text x="124" y="151.2">R17</text>
<text x="133.2" y="153.5" transform="rotate(-90 133.2 153.5)">D17</text>
<text x="140.2" y="155.8">CHRG</text>
<text x="143.4" y="152.2">TP4057</text>
<text x="149.1" y="155.8">PROG</text>
<text x="44" y="157" transform="rotate(-90 44 157)">GND</text>
<text x="46.6" y="157" transform="rotate(-90 46.6 157)">GND</text>
<text x="92.8" y="159.6">VCONN</text>
<text x="96.6" y="157.1">CC</text>
<text x="106.3" y="160.1">R19</text>
<text x="140.2" y="158.3">GND</text>
<text x="140.2" y="160.9">BAT</text>
<text x="148.4" y="158.3">STDBY</text>
<text x="150.6" y="160.9">VCC</text>
<text x="178.7" y="159.4" transform="rotate(-90 178.7 159.4)">10K</text>
<text x="180.7" y="159.7" transform="rotate(-90 180.7 159.7)">R16</text>
<text x="21.5" y="164.7">+3V3</text>
<text x="28.5" y="162.2">10K R14</text>
<text x="105.7" y="162.2">5.1K</text>
<text x="145.9" y="162.4">U5</text>
<text x="162.3" y="163.2">D18</text>
<text x="28.8" y="177.9" transform="rotate(-90 28.8 177.9)">+3V3</text>
<text x="105.5" y="179.9">J4</text>
<text x="83.4" y="183.1" transform="rotate(-90 83.4 183.1)">SHIELD</text>
<text x="91" y="183.1" transform="rotate(-90 91 183.1)">GND</text>
<text x="96.1" y="183.1" transform="rotate(-90 96.1 183.1)">GND</text>
<text x="105.5" y="182.5">J5</text>
</g>
<g font-size="1.8" fill="#a90000">
<text x="33.6" y="20.1">3</text>
<text x="33.6" y="25.1">1</text>
<text x="33.6" y="30.2">2</text>
<text x="22.6" y="43.9" transform="rotate(-90 22.6 43.9)">4</text>
<text x="58.2" y="47.7" transform="rotate(-90 58.2 47.7)">9</text>
<text x="15.8" y="49.3">3</text>
<text x="28.5" y="49.3">1</text>
<text x="46.3" y="54.4">5</text>
<text x="46.3" y="56.9">6</text>
<text x="45.7" y="63.2">18</text>
<text x="45.7" y="65.8">19</text>
<text x="46.3" y="60.7">8</text>
<text x="68.5" y="60.7">10</text>
<text x="68.5" y="63.2">11</text>
<text x="68.5" y="65.8">12</text>
<text x="45.7" y="68.3">20</text>
<text x="46.3" y="70.9">1</text>
<text x="68.5" y="68.3">13</text>
<text x="68.5" y="70.9">14</text>
<text x="46.3" y="73.4">2</text>
<text x="46.3" y="75.9">3</text>
<text x="68.5" y="73.4">15</text>
<text x="68.5" y="75.9">16</text>
<text x="46.3" y="78.5">4</text>
<text x="68.5" y="78.5">17</text>
<text x="58.2" y="85.8" transform="rotate(-90 58.2 85.8)">7</text>
<text x="166.1" y="96" transform="rotate(-90 166.1 96)">3</text>
<text x="199.1" y="96" transform="rotate(-90 199.1 96)">3</text>
<text x="160.9" y="98.8">1</text>
<text x="193.9" y="98.8">1</text>
<text x="166.1" y="103.6" transform="rotate(-90 166.1 103.6)">2</text>
<text x="199.1" y="103.6" transform="rotate(-90 199.1 103.6)">2</text>
<text x="50.7" y="119.1">1</text>
<text x="50.7" y="121.7">1</text>
<text x="50.7" y="124.2">1</text>
<text x="33.6" y="149.6">3</text>
<text x="33.6" y="147.1">4</text>
<text x="42.9" y="144.2" transform="rotate(-90 42.9 144.2)">6</text>
<text x="45.5" y="144.2" transform="rotate(-90 45.5 144.2)">8</text>
<text x="101.5" y="149.6">B9</text>
<text x="33.6" y="154.7">2</text>
<text x="33.6" y="152.1">5</text>
<text x="101.6" y="156">A5</text>
<text x="101.6" y="152.1">A9</text>
<text x="137.7" y="154.7">1</text>
<text x="155.5" y="154.7">6</text>
<text x="42.9" y="159.5" transform="rotate(-90 42.9 159.5)">1</text>
<text x="45.5" y="159.5" transform="rotate(-90 45.5 159.5)">7</text>
<text x="101.5" y="158.5">B5</text>
<text x="137.7" y="157.2">2</text>
<text x="137.7" y="159.8">3</text>
<text x="155.5" y="157.2">5</text>
<text x="155.5" y="159.8">4</text>
<text x="40.6" y="176.3">1</text>
<text x="40.6" y="178.8">1</text>
<text x="113" y="178.8">1</text>
<text x="40.6" y="181.4">1</text>
<text x="40.6" y="183.9">1</text>
<text x="113" y="181.4">1</text>
<text x="82.3" y="188" transform="rotate(-90 82.3 188)">S1</text>
<text x="89.9" y="188.6" transform="rotate(-90 89.9 188.6)">B12</text>
<text x="95" y="188.5" transform="rotate(-90 95 188.5)">A12</text>
</g>
<g font-size="1.8" fill="#0f0f0f">
<text x="73.7" y="21.2">VBAT</text>
<text x="105.4" y="149.5">VUSB</text>
<text x="118.1" y="154.6">VUSB</text>
<text x="137.2" y="166">VBAT</text>
<text x="115.6" y="178.7">VBAT</text>
</g>
<text font-size="1.1" fill="#840000" x="23.9" y="54.3">RGB</text>
</svg>
